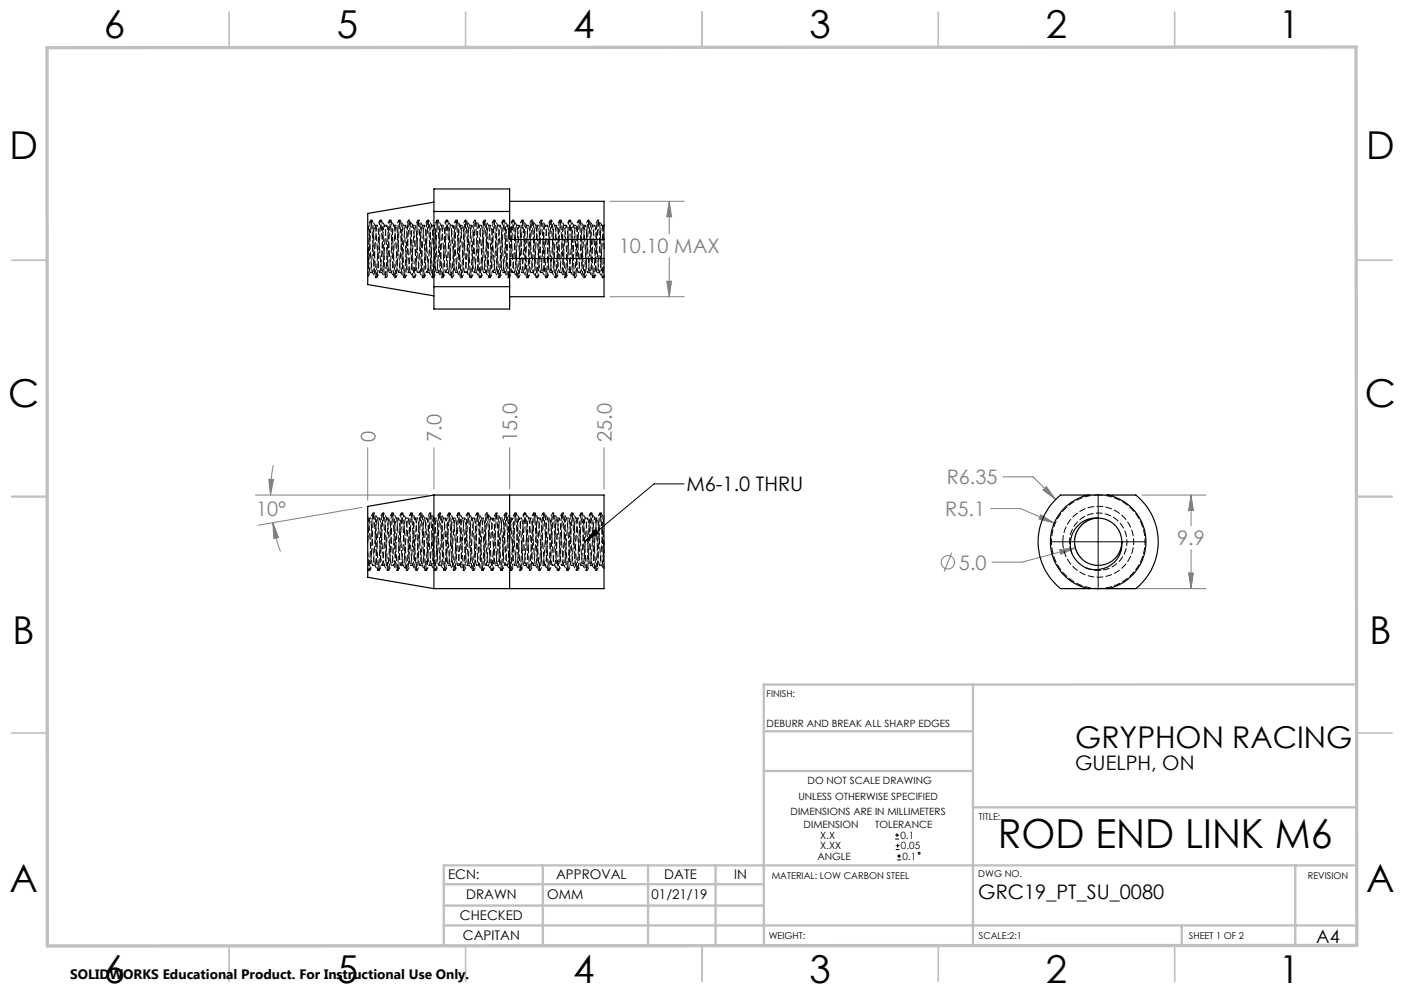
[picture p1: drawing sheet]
<svg xmlns="http://www.w3.org/2000/svg" width="297mm" height="210mm" viewBox="0 0 297 210" stroke-linecap="round" stroke-linejoin="round" font-family="sans-serif">
<g fill="none" stroke="#808080" stroke-width=".21">
<path d="M129 42.6h15.7M141 59.5h1.1l-.5 3.3zM141.6 42.6l.5 3.3h-1.1zM141.6 42.6v6.9M141.6 54.5v8.3M129 62.8h15.7M57.8 98.4l-.4 3.1-.2 3.2M77.8 94.7v11.1M91.8 94.7v8.7M107.8 94.7v8.7M127.8 94.7v8.7M54 104.7h36.5"/>
<path d="M56.9 101.4h1l-.7 3.3zM57.7 110.5l1.2 3.2-1 .2zM57.7 110.5l.5 2.3 1.1 3.8M76.6 107.3l-22 3.8M201.3 116.9l-1.6 4M209.5 107.6h6.4l7.1 3M212.2 100.9h6.3l4.8 4.7M220.2 108.9l2.8 1.7-3.2-.8zM221.3 102.9l2 2.7-2.7-2zM224.2 116.2l3.3-.3-3.1 1.3zM227.5 115.9l-11.3 3h-6.3M231.1 109.7a5 5 0 0 0-2.2 8.6"/>
<path d="M241.5 104.7h13.6M252 104.7l.4 3.3h-1zM252 104.7v6.5M252 116.2v8.3M235.6 124.5h19.5M251.4 121.2h1l-.4 3.3z"/>
<circle cx="200.5" cy="118.9" r="1.41"/>
</g>
<g fill="none" stroke="#000" stroke-width=".21">
<path d="M125.9 112.1l.6 .7-2.8 1.8zM144.7 102.3h-6.3l-14.7 12.3M222.2 114.6h20.2M232.3 104.5v20.2M189.4 177.4h.8M189.4 176.6h.8M189.5 179.7h.8M189.5 178.8h.8M189.8 176.2v.8M189.9 178.4v.8M189.8 181.8h.8M189.8 181h.8"/>
<path d="M190.2 180.6v.9"/>
<circle cx="194.4" cy="180.4" r=".2"/>
</g>
<g fill="none" stroke="#c0c0c0" stroke-width=".35">
<path d="M48.5 2.5v7.5M98.5 2.5v7.5M148.5 2.5v7.5M198.5 2.5v7.5M248.5 2.5v7.5M2.5 55h7.5M287 55h7.5M2.5 105h7.5M287 105h7.5M2.5 155h7.5M287 155h7.5M48.5 200v7.5"/>
<path d="M98.5 200v7.5M148.5 200v7.5M198.5 200v7.5M248.5 200v7.5"/>
</g>
<g fill="none" stroke="#c0c0c0" stroke-width=".5">
<path d="M161.6 154.6h44.2M205.8 144.8v55.2M287 144.7l-125.4 .1v55.2M161.6 163h44.2M205.8 170.7h81.2M93.9 195.7h193.1M93.9 191.5h67.7M93.9 187h67.7M114.8 183v17M137.1 183v17M151.4 183v17M250 195.8v4.2"/>
<path d="M274 183v16.9M287 183h-193.1v17"/>
</g>
<path d="M9.9 10.1l276.9-.2 .2 190-277 .2z" fill="none" stroke="#c0c0c0" stroke-width=".7"/>
<path d="M125.9 112.1l.6 .7-2.8 1.8z" fill="#000"/>
<path d="M56.9 101.4h1l-.7 3.3zM57.7 110.5l1.2 3.2-1 .2zM141.6 42.6l.5 3.3h-1.1zM141 59.5h1.1l-.5 3.3zM224.2 116.2l.2 1 3.1-1.3zM220.2 108.9l-.4 .9 3.2 .8zM221.3 102.9l-.7 .7 2.7 2zM252 104.7l.4 3.3h-1zM251.4 121.2h1l-.4 3.3z" fill="#808080"/>
<g fill="none" stroke="#000" stroke-width=".25">
<path d="M91.8 44.7v-4.7h16v4.7M91.8 42.7l-14 2.4v15.1l14 2.4M91.8 44.7h16M91.8 44.7v15.9M107.8 42.6h20v8.1M107.8 44.7v6h20M127.8 54.7v8.1h-20M127.8 54.7h-20v5.9M127.8 50.7v4M91.8 60.6v4.8h16v-4.8M91.8 60.6h16M91.8 104.7v19.8"/>
<path d="M91.8 104.7h36v19.8h-36M91.8 104.7l-14 2.4v15l14 2.4M107.8 104.7v19.8M223.3 105.7l1.1-1h15.9a12.7 12.7 0 0 1 0 19.8h-15.9a12.6 12.6 0 0 1-1.1-18.8zM230.3 104.7a10.1 10.1 0 0 0-8.1 9.9 10.1 10.1 0 0 0 8.1 9.9M232.3 109.6a5 5 0 0 0-5 5 5 5 0 0 0 5 5 5 5 0 0 0 5-5M232.3 109.6a5.5 5.5 0 0 0-5.9 5.3 5.5 5.5 0 0 0 5.6 5.6 5.5 5.5 0 0 0 5.3-5.9M232.3 109.6a5 5 0 0 1 5 5M234.3 104.7a10.1 10.1 0 0 1 8.1 9.9 10.1 10.1 0 0 1-8.1 9.9"/>
</g>
<path d="M77.8 58.3l.6-10 .3-1.7 1 12.1 .2-1.2 .5-9.2 .3-1.7 1 12.1 .2-1.2 .5-9.2 .3-1.7 1 12.1 1-12.1 1 12.1 1-12.1 1 12.1 .2-1.2 .5-9.2 .3-1.7 1 12.1 .2-1.2 .5-9.2 .3-1.7 1 12.1 1-12.1 1 12.1 .2-1.2 .5-9.2 .3-1.7 1 12.1 .2-1.2 .5-9.2 .3-1.7 1 12.1 1-12.1 1 12.1 1-12.1 1 12.1 .2-1.2 .5-9.2 .3-1.7 1 12.1 .2-1.2 .5-9.2 .3-1.7 1 12.1 1-12.1 1 12.1 .2-1.2 .5-9.2 .3-1.7 1 12.1 .2-1.2 .5-9.2 .3-1.7 1 12.1 1-12.1 1 12.1 .2-1.2 .5-9.2 .3-1.7 1 12.1 .2-1.2 .5-9.2 .3-1.7 1 12.1 .2-1.2 .5-9.2 .3-1.7 1 12.1 1-12.1 .2 1.1 .7 11 .3-1.2 .5-9.2 .3-1.7 .2 1.1 .7 11 .3-1.2 .5-9.2 .3-1.7 .2 1.7 .7 10.4 .3-1.2 .5-9.2 .3-1.7 1 12.1 .1-.4M77.8 55l.4-6.7 .2-1.7 1 12.1 1-12.1 1 12.1 1-12.1 1 12.1 1-12.1 1 12.1 1-12.1 1 12.1 1-12.1 1 12.1 1-12.1 1 12.1 1-12.1 1 12.1 1-12.1 1 12.1 1-12.1 1 12.1 1-12.1 1 12.1 1-12.1 1 12.1 1-12.1 1 12.1 1-12.1 1 12.1 1-12.1 1 12.1 1-12.1 1 12.1 1-12.1 1 12.1 1-12.1 1 12.1 1-12.1 1 12.1 1-12.1 1 12.1 1-12.1 1 12.1 1-12.1 1 12.1 1-12.1 1 12.1 1-12.1 1 12.1 1-12.1 1 12.1 .4-3.7M77.8 58.5l.5-.9M77.8 116.9l.4 3.8 1-12.2 1 12.2 1-12.2 1 12.2 1-12.2 1 12.2 1-12.2 1 12.2 1-12.2 1 12.2 1-12.2 1 12.2 1-12.2 1 12.2 1-12.2 1 12.2 1-12.2 1 12.2 1-12.2 1 12.2 1-12.2 1 12.2 1-12.2 1 12.2 1-12.2 1 12.2 1-12.2 1 12.2 1-12.2 1 12.2 1-12.2 1 12.2 1-12.2 1 12.2 1-12.2 1 12.2 1-12.2 1 12.2 1-12.2 1 12.2 1-12.2 1 12.2 1-12.2 1 12.2 1-12.2 1 12.2 1-12.2 1 12.2 1-12.2 .2 1.8 .4 6.6M127.3 119.5l.5 1M77.8 120.2l.1 .5 1-12.2 .3 1.8 .5 9.1 .2 1.3 1-12.2 .3 1.8 .5 9.1 .2 1.3 1-12.2 1 12.2 1-12.2 1 12.2 1-12.2 .3 1.8 .5 9.1 .2 1.3 1-12.2 .3 1.8 .5 9.1 .2 1.3 1-12.2 1 12.2 1-12.2 .3 1.8 .5 9.1 .2 1.3 1-12.2 .3 1.8 .5 9.1 .2 1.3 1-12.2 1 12.2 1-12.2 .3 1.8 .5 9.1 .2 1.3 1-12.2 .3 1.8 .5 9.1 .2 1.3 1-12.2 .3 1.8 .5 9.1 .2 1.3 1-12.2 1 12.2 1-12.2 .3 1.8 .5 9.1 .2 1.3 1-12.2 .3 1.8 .5 9.1 .2 1.3 1-12.2 1 12.2 1-12.2 .3 1.8 .5 9.1 .2 1.3 1-12.2 .3 1.8 .5 9.1 .2 1.3 1-12.2 1 12.2 1-12.2 .2 1.2 .8 10.9 .2-1.1 .6-9.2 .2-1.8 .2 1.2 .8 10.9 .2-1.1 .6-9.2 .2-1.8 .2 1.2 .8 10.9 .2-1.1 .6-9.2 .2-1.8 1 12.2 .3-1.8 .5-9.2 .3-1.1 .8 11.6" fill="none" stroke="#000" stroke-width=".21" stroke-dasharray="1.3 .6" stroke-dashoffset=".5"/>
<g fill="none" stroke="#000" stroke-width=".21" stroke-dasharray="1.3 .6" stroke-dashoffset=".6">
<path d="M78.4 46.6l-.6 1M78.8 57.6l.6 1.1M79.4 47.7l-.7-1.1M79.7 58.7l.6-1.1M80.4 46.6l-.6 1.1M80.8 57.6l.6 1.1M81.4 47.7l-.7-1.1M81.7 58.7l.6-1.1M82.4 46.6l-.6 1.1M82.8 57.6l.6 1.1M83.4 47.7l-.7-1.1M83.7 58.7l.6-1.1"/>
<path d="M84.4 46.6l-.6 1.1M84.8 57.6l.6 1.1M85.4 47.7l-.7-1.1M85.7 58.7l.6-1.1M86.4 46.6l-.6 1.1M86.8 57.6l.6 1.1M87.4 47.7l-.7-1.1M87.7 58.7l.6-1.1M88.4 46.6l-.6 1.1M88.8 57.6l.6 1.1M89.4 47.7l-.7-1.1M89.7 58.7l.6-1.1"/>
<path d="M90.4 46.6l-.6 1.1M90.8 57.6l.6 1.1M91.4 47.7l-.7-1.1M91.7 58.7l.6-1.1M92.4 46.6l-.6 1.1M92.8 57.6l.6 1.1M93.4 47.7l-.7-1.1M93.7 58.7l.6-1.1M94.4 46.6l-.6 1.1M94.8 57.6l.6 1.1M95.4 47.7l-.7-1.1M95.7 58.7l.6-1.1"/>
<path d="M96.4 46.6l-.6 1.1M96.8 57.6l.6 1.1M97.4 47.7l-.7-1.1M97.7 58.7l.6-1.1M98.4 46.6l-.6 1.1M98.8 57.6l.6 1.1M99.4 47.7l-.7-1.1M99.7 58.7l.6-1.1M100.4 46.6l-.6 1.1M100.8 57.6l.6 1.1M101.4 47.7l-.7-1.1M101.7 58.7l.6-1.1"/>
<path d="M102.4 46.6l-.6 1.1M102.8 57.6l.6 1.1M103.4 47.7l-.7-1.1M103.7 58.7l.6-1.1M104.4 46.6l-.6 1.1M104.8 57.6l.6 1.1M105.4 47.7l-.7-1.1M105.7 58.7l.6-1.1M106.4 46.6l-.6 1.1M106.8 57.6l.6 1.1M107.4 47.7l-.7-1.1M107.7 58.7l.6-1.1"/>
<path d="M108.4 46.6l-.6 1.1M108.8 57.6l.6 1.1M109.4 47.7l-.7-1.1M109.7 58.7l.6-1.1M110.4 46.6l-.6 1.1M110.8 57.6l.6 1.1M111.4 47.7l-.7-1.1M111.7 58.7l.6-1.1M112.4 46.6l-.6 1.1M112.8 57.6l.6 1.1M113.4 47.7l-.7-1.1M113.7 58.7l.6-1.1"/>
<path d="M114.4 46.6l-.6 1.1M114.8 57.6l.6 1.1M115.4 47.7l-.7-1.1M115.7 58.7l.6-1.1M116.4 46.6l-.6 1.1M116.8 57.6l.6 1.1M117.4 47.7l-.7-1.1M117.7 58.7l.6-1.1M118.4 46.6l-.6 1.1M118.8 57.6l.6 1.1M119.4 47.7l-.7-1.1M119.7 58.7l.6-1.1"/>
<path d="M120.4 46.6l-.6 1.1M120.8 57.6l.6 1.1M121.4 47.7l-.7-1.1M121.7 58.7l.6-1.1M122.4 46.6l-.6 1.1M122.8 57.6l.6 1.1M123.4 47.7l-.7-1.1M123.7 58.7l.6-1.1M124.4 46.6l-.6 1.1M124.8 57.6l.6 1.1M125.4 47.7l-.7-1.1M125.7 58.7l.6-1.1"/>
<path d="M126.4 46.6l-.6 1.1M126.8 57.6l.6 1.1M127.4 47.7l-.7-1.1M77.8 109.6l1 9.9 .2-.9 .6-7.6 .2-1.4 .2 .9 .8 9 .2-.9 .6-7.6 .2-1.4 .3 1.4 .5 7.6 .3 .9 .7-9 .2-.9 1 10 1-10 1 10 1-10 1 10 1-10 1 10 1-10M78.9 108.5l-.6 1.1M79.3 119.5l.6 1.1M79.8 109.6l-.6-1.1M80.9 108.5l-.6 1.1M81.3 119.5l.6 1.1M81.8 109.6l-.6-1.1M82.9 108.5l-.6 1.1M83.3 119.5l.6 1.1"/>
<path d="M83.8 109.6l-.6-1.1M84.9 108.5l-.6 1.1M85.3 119.5l.6 1.1M85.8 109.6l-.6-1.1M86.9 108.5l-.6 1.1M87.3 119.5l.6 1.1M87.8 109.6l-.6-1.1M88.9 108.5l-.6 1.1M89.3 119.5l.6 1.1M89.8 109.6l-.6-1.1M90.9 108.5l-.6 1.1M91.3 119.5l.6 1.1"/>
<path d="M91.8 109.6l-.6-1.1M92.9 108.5l-.6 1.1M93.3 119.5l.6 1.1M93.8 109.6l-.6-1.1M94.9 108.5l-.6 1.1M95.3 119.5l.6 1.1M95.8 109.6l-.6-1.1M96.9 108.5l-.6 1.1M97.3 119.5l.6 1.1M97.8 109.6l-.6-1.1M98.9 108.5l-.6 1.1M99.3 119.5l.6 1.1"/>
<path d="M99.8 109.6l-.6-1.1M100.9 108.5l-.6 1.1M101.3 119.5l.6 1.1M101.8 109.6l-.6-1.1M102.9 108.5l-.6 1.1M103.3 119.5l.6 1.1M103.8 109.6l-.6-1.1M104.9 108.5l-.6 1.1M105.3 119.5l.6 1.1M105.8 109.6l-.6-1.1M106.9 108.5l-.6 1.1M107.3 119.5l.6 1.1"/>
<path d="M107.8 109.6l-.6-1.1M108.9 108.5l-.6 1.1M109.3 119.5l.6 1.1M109.8 109.6l-.6-1.1M110.9 108.5l-.6 1.1M111.3 119.5l.6 1.1M111.8 109.6l-.6-1.1M112.9 108.5l-.6 1.1M113.3 119.5l.6 1.1M113.8 109.6l-.6-1.1M114.9 108.5l-.6 1.1M115.3 119.5l.6 1.1"/>
<path d="M115.8 109.6l-.6-1.1M116.9 108.5l-.6 1.1M117.3 119.5l.6 1.1M117.8 109.6l-.6-1.1M118.9 108.5l-.6 1.1M119.3 119.5l.6 1.1M119.8 109.6l-.6-1.1M120.9 108.5l-.6 1.1M121.3 119.5l.6 1.1M121.8 109.6l-.6-1.1M122.9 108.5l-.6 1.1M123.3 119.5l.6 1.1"/>
<path d="M123.8 109.6l-.6-1.1M124.9 108.5l-.6 1.1M125.3 119.5l.6 1.1M125.8 109.6l-.6-1.1M126.9 108.5l-.6 1.1M127.8 109.5l-.6-1M78.2 120.6l.6-1.1M80.2 120.6l.6-1.1M82.2 120.6l.6-1.1M84.2 120.6l.6-1.1M86.2 120.6l.6-1.1M88.2 120.6l.6-1.1"/>
<path d="M90.2 120.6l.6-1.1M92.2 120.6l.6-1.1M94.2 120.6l.6-1.1M96.2 120.6l.6-1.1M98.2 120.6l.6-1.1M100.2 120.6l.6-1.1M102.2 120.6l.6-1.1M104.2 120.6l.6-1.1M106.2 120.6l.6-1.1M108.2 120.6l.6-1.1M110.2 120.6l.6-1.1M112.2 120.6l.6-1.1"/>
<path d="M114.2 120.6l.6-1.1M116.2 120.6l.6-1.1M118.2 120.6l.6-1.1M120.2 120.6l.6-1.1M122.2 120.6l.6-1.1M124.2 120.6l.6-1.1M126.2 120.6l.6-1.1"/>
</g>
<g fill="none" stroke="#000" stroke-width=".21" stroke-dasharray="1.3 .6">
<path d="M77.8 52.6l.5 5 1-10 1 10 1-10 1 10 1-10 1 10 1-10 1 10 1-10 1 10 1-10 1 10 1-10 1 10 1-10 1 10 1-10 1 10 1-10 1 10 1-10 1 10 1-10 1 10 1-10 1 10 1-10 1 10 1-10 1 10 1-10 1 10 1-10 1 10 1-10 1 10 1-10 1 10 1-10 1 10 1-10 1 10 1-10 1 10 1-10 1 10 1-10 1 10 1-10 .5 5M77.8 47.6l1 10 1-10 1 10 1-10 1 10 1-10 1 10 1-10 1 10 1-10 1 10 1-10 1 10 1-10 1 10 1-10 1 10 1-10 1 10 1-10 1 10 1-10 1 10 1-10 1 10 1-10 1 10 1-10 1 10 1-10 1 10 1-10 1 10 1-10 1 10 1-10 1 10 1-10 1 10 1-10 1 10 1-10 1 10 1-10 .2 1 .8 9 .2-.9 .6-7.6 .2-1.5 .2 1 .8 9 .2-.9 .6-7.6 .2-1.5 .3 1.5 .5 7.6 .3 .9 .9-9.9M78.3 57.6h.5M78.7 46.6h-.3M79.4 58.7h.3M79.8 47.6h-.5M80.3 57.6h.5M80.7 46.6h-.3M81.4 58.7h.3M81.8 47.6h-.5M82.3 57.6h.5M82.7 46.6h-.3"/>
<path d="M83.4 58.7h.3M83.8 47.6h-.5M84.3 57.6h.5M84.7 46.6h-.3M85.4 58.7h.3M85.8 47.6h-.5M86.3 57.6h.5M86.7 46.6h-.3M87.4 58.7h.3M87.8 47.6h-.5M88.3 57.6h.5M88.7 46.6h-.3"/>
<path d="M89.4 58.7h.3M89.8 47.6h-.5M90.3 57.6h.5M90.7 46.6h-.3M91.4 58.7h.3M91.8 47.6h-.5M92.3 57.6h.5M92.7 46.6h-.3M93.4 58.7h.3M93.8 47.6h-.5M94.3 57.6h.5M94.7 46.6h-.3"/>
<path d="M95.4 58.7h.3M95.8 47.6h-.5M96.3 57.6h.5M96.7 46.6h-.3M97.4 58.7h.3M97.8 47.6h-.5M98.3 57.6h.5M98.7 46.6h-.3M99.4 58.7h.3M99.8 47.6h-.5M100.3 57.6h.5M100.7 46.6h-.3"/>
<path d="M101.4 58.7h.3M101.8 47.6h-.5M102.3 57.6h.5M102.7 46.6h-.3M103.4 58.7h.3M103.8 47.6h-.5M104.3 57.6h.5M104.7 46.6h-.3M105.4 58.7h.3M105.8 47.6h-.5M106.3 57.6h.5M106.7 46.6h-.3"/>
<path d="M107.4 58.7h.3M107.8 47.6h-.5M108.3 57.6h.5M108.7 46.6h-.3M109.4 58.7h.3M109.8 47.6h-.5M110.3 57.6h.5M110.7 46.6h-.3M111.4 58.7h.3M111.8 47.6h-.5M112.3 57.6h.5M112.7 46.6h-.3"/>
<path d="M113.4 58.7h.3M113.8 47.6h-.5M114.3 57.6h.5M114.7 46.6h-.3M115.4 58.7h.3M115.8 47.6h-.5M116.3 57.6h.5M116.7 46.6h-.3M117.4 58.7h.3M117.8 47.6h-.5M118.3 57.6h.5M118.7 46.6h-.3"/>
<path d="M119.4 58.7h.3M119.8 47.6h-.5M120.3 57.6h.5M120.7 46.6h-.3M121.4 58.7h.3M121.8 47.6h-.5M122.3 57.6h.5M122.7 46.6h-.3M123.4 58.7h.3M123.8 47.6h-.5M124.3 57.6h.5M124.7 46.6h-.3"/>
<path d="M125.4 58.7h.3M125.8 47.6h-.5M126.3 57.6h.5M126.7 46.6h-.3M127.4 58.7h.3M127.7 58.7l.1-.2M127.8 47.6v.1M127.8 47.6h-.5M77.8 114.6l.5-5 1 10 1-10 1 10 1-10 1 10 1-10 1 10 1-10 1 10 1-10 1 10 1-10 1 10 1-10 1 10 1-10 1 10 1-10 1 10 1-10 1 10 1-10 1 10 1-10 1 10 1-10 1 10 1-10 1 10 1-10 1 10 1-10 1 10 1-10 1 10 1-10 1 10 1-10 1 10 1-10 1 10 1-10 1 10 1-10 1 10 1-10 1 10 1-10 1 10 .5-5M77.8 109.6h.1M78.3 109.6h-.5M78.8 119.6h.5"/>
<path d="M79.2 108.5h-.3M80.3 109.6h-.5M80.8 119.6h.5M81.2 108.5h-.3M82.3 109.6h-.5M82.8 119.6h.5M83.2 108.5h-.3M84.3 109.6h-.5M84.8 119.6h.5M85.2 108.5h-.3M86.3 109.6h-.5M86.8 119.6h.5"/>
<path d="M87.2 108.5h-.3M88.3 109.6h-.5M88.8 119.6h.5M89.2 108.5h-.3M90.3 109.6h-.5M90.8 119.6h.5M91.2 108.5h-.3M91.8 109.6l1 9.9 .2-.9 .6-7.6 .2-1.4 .2 .9 .8 9 .2-.9 .6-7.6 .2-1.4 .3 1.4 .5 7.6 .3 .9 .7-9 .2-.9 1 10 1-10 1 10 1-10 1 10 1-10 1 10 1-10 1 10 1-10M92.3 109.6h-.5M92.8 119.6h.5M93.2 108.5h-.3M94.3 109.6h-.5"/>
<path d="M94.8 119.6h.5M95.2 108.5h-.3M96.3 109.6h-.5M96.8 119.6h.5M97.2 108.5h-.3M98.3 109.6h-.5M98.8 119.6h.5M99.2 108.5h-.3M100.3 109.6h-.5M100.8 119.6h.5M101.2 108.5h-.3M102.3 109.6h-.5"/>
<path d="M102.8 119.6h.5M103.2 108.5h-.3M104.3 109.6h-.5M104.8 119.6h.5M105.2 108.5h-.3M106.3 109.6h-.5M106.8 119.6h.5M107.2 108.5h-.3M108.3 109.6h-.5M108.8 119.6h.5M109.2 108.5h-.3M110.3 109.6h-.5"/>
<path d="M110.8 119.6h.5M111.2 108.5h-.3M112.3 109.6h-.5M112.8 119.6h.5M113.2 108.5h-.3M114.3 109.6h-.5M114.8 119.6h.5M115.2 108.5h-.3M116.3 109.6h-.5M116.8 119.6h.5M117.2 108.5h-.3M118.3 109.6h-.5"/>
<path d="M118.8 119.6h.5M119.2 108.5h-.3M120.3 109.6h-.5M120.8 119.6h.5M121.2 108.5h-.3M122.3 109.6h-.5M122.8 119.6h.5M123.2 108.5h-.3M124.3 109.6h-.5M124.8 119.6h.5M125.2 108.5h-.3M126.3 109.6h-.5"/>
<path d="M126.8 119.6h.5M127.2 108.5h-.3M77.8 120.5l.1 .1M77.9 120.7h.3M79.9 120.7h.3M81.9 120.7h.3M83.9 120.7h.3M85.9 120.7h.3M87.9 120.7h.3M89.9 120.7h.3M91.9 120.7h.3M93.9 120.7h.3"/>
<path d="M95.9 120.7h.3M97.9 120.7h.3M99.9 120.7h.3M101.9 120.7h.3M103.9 120.7h.3M105.9 120.7h.3M107.9 120.7h.3M109.9 120.7h.3M111.9 120.7h.3M113.9 120.7h.3M115.9 120.7h.3M117.9 120.7h.3"/>
<path d="M119.9 120.7h.3M121.9 120.7h.3M123.9 120.7h.3M125.9 120.7h.3"/>
</g>
<path d="M107.8 109.6l1 9.9 .2-.9 .6-7.6 .2-1.4 .2 .9 .8 9 .2-.9 .6-7.6 .2-1.4 .3 1.4 .5 7.6 .3 .9 .7-9 .2-.9 1 10 1-10 1 10 1-10 1 10 1-10 1 10 1-10 1 10 1-10 1 10 1-10 1 10 1-10" fill="none" stroke="#000" stroke-width=".21" stroke-dasharray="1.3 .6" stroke-dashoffset="-.2"/>
<path d="M224.8 114.6a7.5 7.5 0 0 1 11.1-6.6 7.5 7.5 0 0 1 .5 12.9 7.5 7.5 0 0 1-11.6-5.8v-.5M229.7 120a6.1 6.1 0 0 0 8.6-4.4 6.1 6.1 0 0 0-6.7-7.1 6.1 6.1 0 0 0-4.9 8.4" fill="none" stroke="#000" stroke-width=".21" stroke-dasharray="1.3 .6" stroke-dashoffset="-.1"/>
<path d="M232.3 104.7a9.9 9.9 0 0 1 9.9 9.9 9.9 9.9 0 0 1-9.9 9.9M232.3 124.5a9.9 9.9 0 0 1-9.9-9.9 9.9 9.9 0 0 1 9.9-9.9" fill="none" stroke="#000" stroke-width=".21" stroke-dasharray="1.3 .6" stroke-dashoffset=".3"/>
<text font-size="8.5" x="211.1" y="179.3">ROD END LINK M6</text>
<g font-size="8.1">
<text x="22" y="8">6</text>
<text x="71.2" y="8">5</text>
<text x="121.2" y="8">4</text>
<text x="171.3" y="8">3</text>
<text x="221.3" y="8">2</text>
<text x="270.5" y="8">1</text>
<text x="2" y="33.6">D</text>
<text x="289" y="33.6">D</text>
<text x="1.7" y="86.1">C</text>
<text x="288.7" y="86.1">C</text>
<text x="2.7" y="136.1">B</text>
<text x="289.7" y="136.1">B</text>
<text x="2" y="188.6">A</text>
<text x="289" y="188.6">A</text>
<text x="22" y="208">6</text>
<text x="71.2" y="208">5</text>
<text x="121.2" y="208">4</text>
<text x="171.3" y="208">3</text>
<text x="221.3" y="208">2</text>
<text x="270.5" y="208">1</text>
</g>
<text font-size="6.3" x="227.4" y="158.2">GRYPHON RACING</text>
<g font-size="4.2" fill="#808080">
<text x="130.9" y="53.5">10.10 MAX</text>
<text x="79.4" y="93.5" transform="rotate(-90 79.4 93.5)">0</text>
<text x="93.4" y="93.5" transform="rotate(-90 93.4 93.5)">7.0</text>
<text x="109.4" y="93.5" transform="rotate(-90 109.4 93.5)">15.0</text>
<text x="129.4" y="93.5" transform="rotate(-90 129.4 93.5)">25.0</text>
<text x="200.3" y="102.4">R6.35</text>
<text x="54.2" y="109.2">10°</text>
<text x="200" y="109.1">R5.1</text>
<text x="249" y="115.3">9.9</text>
<text x="202.9" y="120.5">5.0</text>
</g>
<g font-size="4.2">
<text x="145.2" y="103.9">M6-1.0 THRU</text>
<text x="227.4" y="162.8">GUELPH, ON</text>
<text x="207" y="190.2">GRC19_PT_SU_0080</text>
</g>
<text font-size="3.9" x="278.4" y="199.3">A4</text>
<text font-size="2.9" x="14.9" y="207.1">SOLIDWORKS Educational Product. For Instructional Use Only.</text>
<g font-size="2.8">
<text x="94.8" y="185.9">ECN:</text>
<text x="117.6" y="185.9">APPROVAL</text>
<text x="140.5" y="185.9">DATE</text>
<text x="155.3" y="185.9">IN</text>
<text x="98.6" y="190.2">DRAWN</text>
<text x="115.8" y="190.2">OMM</text>
<text x="137.8" y="190.2">01/21/19</text>
<text x="97.3" y="194.5">CHECKED</text>
<text x="97.9" y="198.9">CAPITAN</text>
</g>
<g font-size="2.1">
<text x="162.2" y="153.7">DEBURR AND BREAK ALL SHARP EDGES</text>
<text x="170.8" y="165.8">DO NOT SCALE DRAWING</text>
<text x="167.2" y="172.4">DIMENSIONS ARE IN MILLIMETERS</text>
<text x="168.9" y="169.2">UNLESS OTHERWISE SPECIFIED</text>
<text x="170" y="175.2">DIMENSION</text>
<text x="173.5" y="179.6">X.XX</text>
<text x="173.5" y="177.4">X.X</text>
<text x="185.2" y="175.2">TOLERANCE</text>
<text x="190.5" y="177.4">0.1</text>
<text x="190.6" y="179.6">0.05</text>
<text x="172.9" y="181.8">ANGLE</text>
<text x="190.9" y="181.8">0.1</text>
</g>
<g font-size="2">
<text x="162.2" y="147.5">FINISH:</text>
<text x="207.1" y="173.3">TITLE:</text>
<text x="163.3" y="185.9">MATERIAL: LOW CARBON STEEL</text>
<text x="207" y="185.5">DWG NO.</text>
<text x="276.7" y="185.9">REVISION</text>
<text x="162.6" y="198.5">WEIGHT:</text>
<text x="207.1" y="198.6">SCALE:2:1</text>
<text x="251.5" y="198.6">SHEET 1 OF 2</text>
</g>
</svg>
